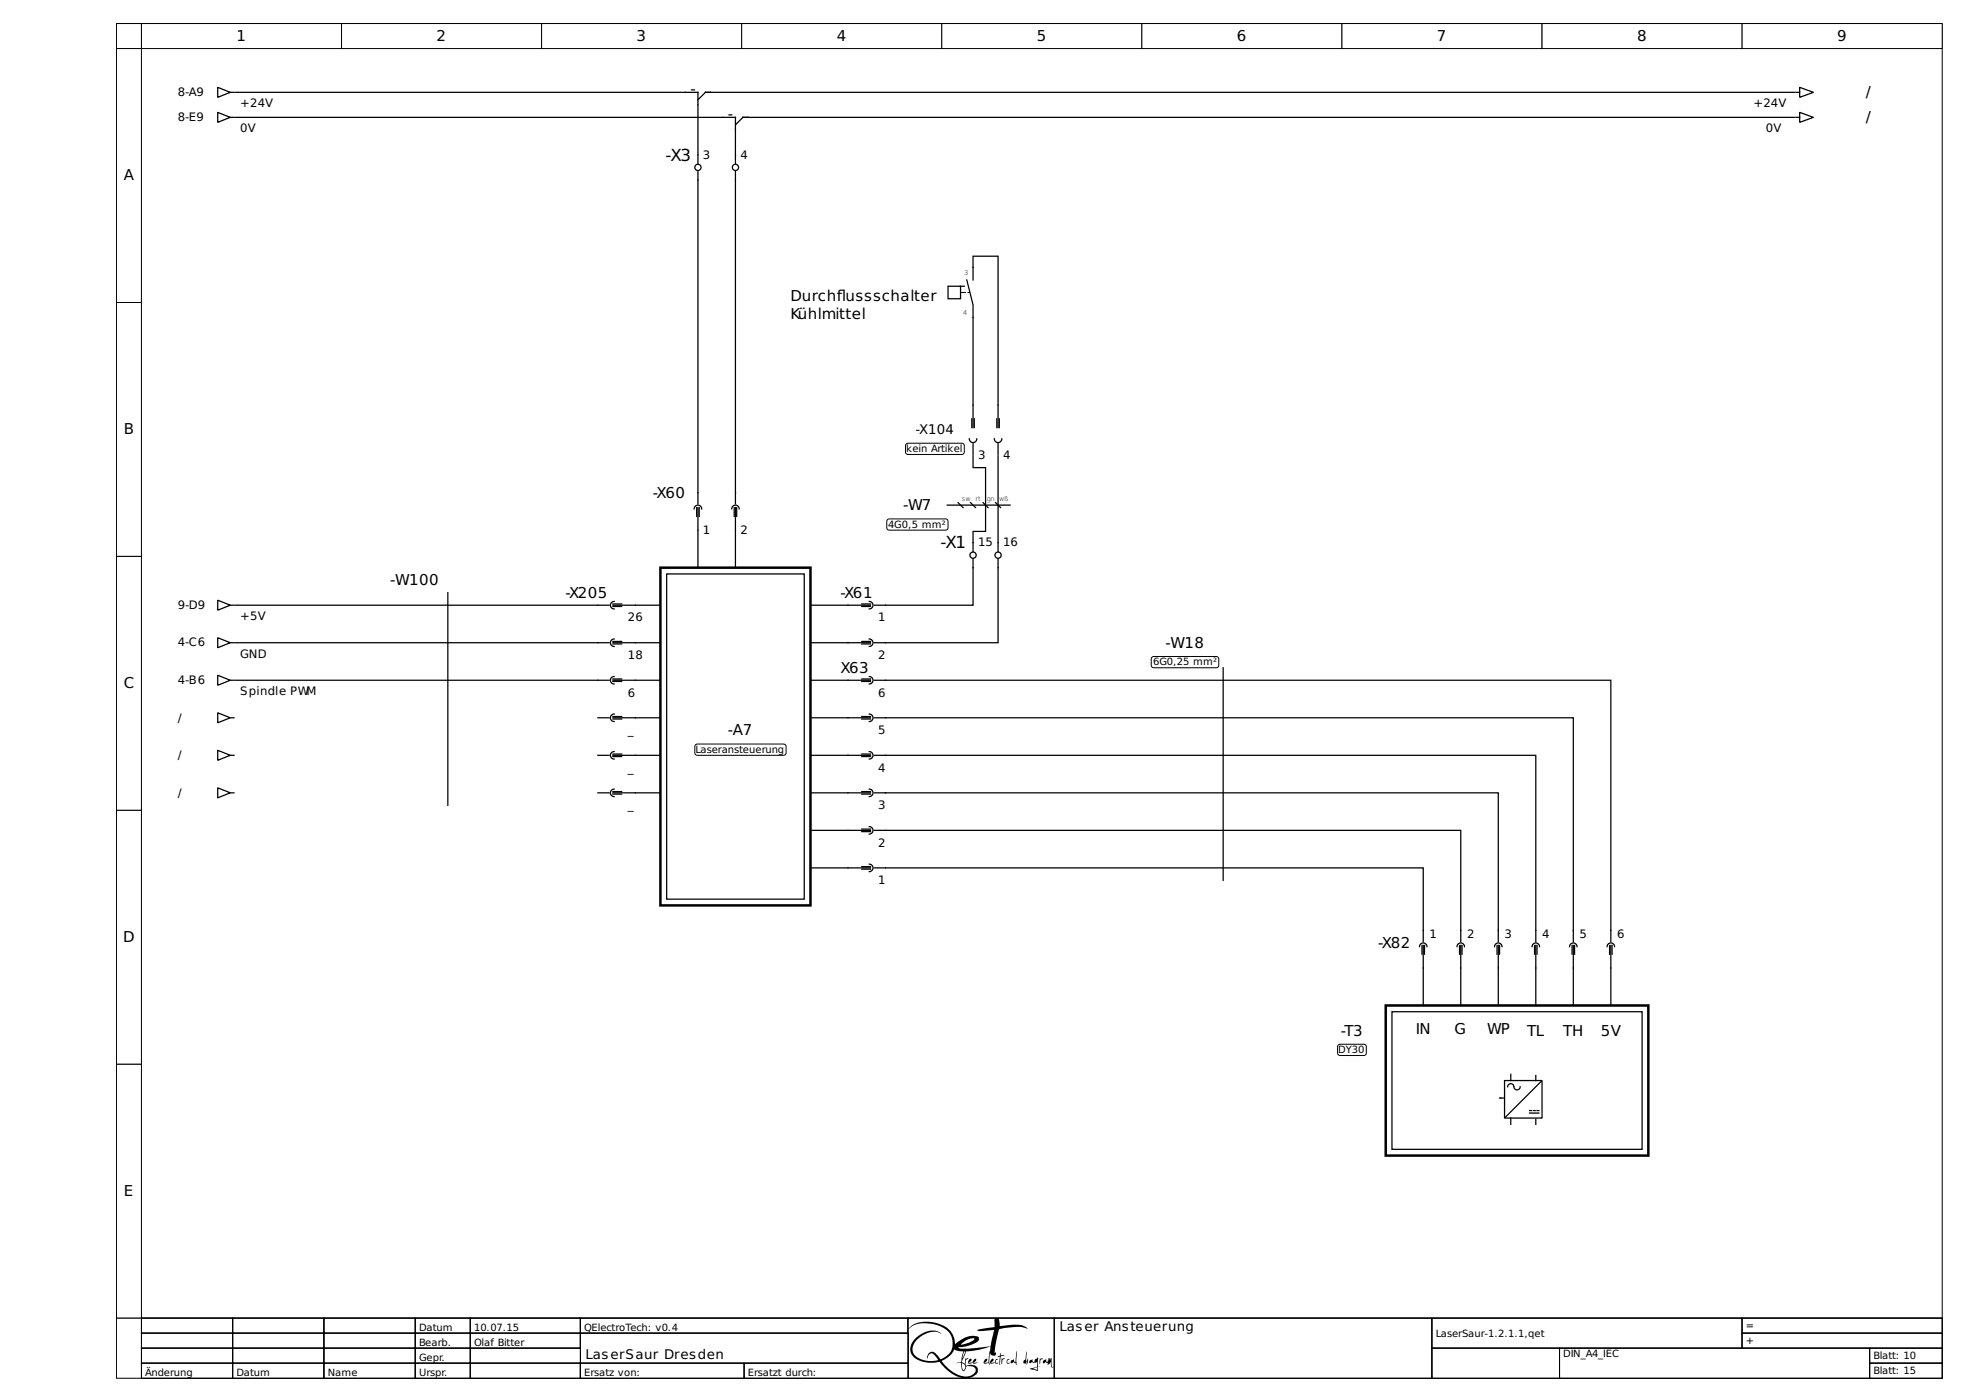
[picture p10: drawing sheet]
<svg xmlns="http://www.w3.org/2000/svg" width="420mm" height="297mm" viewBox="0 0 420 297" stroke-linecap="round" stroke-linejoin="round" font-family="sans-serif">
<path d="M24.9 5h390v276.5h-390z" fill="none" stroke="#000" stroke-width=".21"/>
<g fill="#fff" stroke="#000" stroke-width=".21">
<path d="M24.9 5h5.3v5.4h-5.3z"/>
<path d="M30.2 5h42.8v5.4h-42.8z"/>
<path d="M73 5h42.7v5.4h-42.7z"/>
<path d="M115.7 5h42.7v5.4h-42.7z"/>
<path d="M158.4 5h42.8v5.4h-42.8z"/>
<path d="M201.2 5h42.7v5.4h-42.7z"/>
<path d="M243.9 5h42.7v5.4h-42.7z"/>
<path d="M286.6 5h42.8v5.4h-42.8z"/>
<path d="M329.4 5h42.7v5.4h-42.7z"/>
<path d="M372.1 5h42.8v5.4h-42.8z"/>
<path d="M24.9 10.4h5.3v54.2h-5.3z"/>
<path d="M24.9 64.6h5.3v54.2h-5.3z"/>
<path d="M24.9 118.8h5.3v54.2h-5.3z"/>
<path d="M24.9 173h5.3v54.3h-5.3z"/>
<path d="M24.9 227.3h5.3v54.2h-5.3z"/>
<path d="M24.9 281.5h390v12.8h-390z"/>
<path d="M30.2 281.5h19.5v3.2h-19.5z"/>
</g>
<path d="M30.2 281.5h19.5v3.2h-19.5z" fill="none" stroke="#000" stroke-width=".21"/>
<path d="M49.7 281.5h19.5v3.2h-19.5z" fill="#fff" stroke="#000" stroke-width=".21"/>
<path d="M49.7 281.5h19.5v3.2h-19.5z" fill="none" stroke="#000" stroke-width=".21"/>
<path d="M69.2 281.5h19.5v3.2h-19.5z" fill="#fff" stroke="#000" stroke-width=".21"/>
<path d="M69.2 281.5h19.5v3.2h-19.5z" fill="none" stroke="#000" stroke-width=".21"/>
<path d="M88.7 281.5h11.8v3.2h-11.8z" fill="#fff" stroke="#000" stroke-width=".21"/>
<path d="M88.7 281.5h11.8v3.2h-11.8z" fill="none" stroke="#000" stroke-width=".21"/>
<path d="M100.5 281.5h23.5v3.2h-23.5z" fill="#fff" stroke="#000" stroke-width=".21"/>
<path d="M100.5 281.5h23.5v3.2h-23.5z" fill="none" stroke="#000" stroke-width=".21"/>
<path d="M124 281.5h70v3.2h-70z" fill="#fff" stroke="#000" stroke-width=".21"/>
<path d="M124 281.5h70v3.2h-70z" fill="none" stroke="#000" stroke-width=".21"/>
<path d="M194 281.5h31.2v12.8h-31.2z" fill="#fff" stroke="#000" stroke-width=".21"/>
<g fill="#000">
<path d="M207 290.3l.4-.2a.61 .61 0 0 1-.5 .9 .87 .87 0 0 0 1.2-.7l.4-.1a.76 .76 0 0 1-.6 .8l.9-.1-.7 .3-.4-.2-.8 .2-.1-.3zM211.8 290.3l.4-.1a.73 .73 0 0 1-.6 .8l.9-.1 .1-.4a.38 .38 0 0 1 .5-.3v.2h-.2l-.2 .2v.4h.6a.57 .57 0 0 1-.9 0l-.1 .1a.53 .53 0 0 1-.8-.1zM213.6 288.9l.2 .5 .5-.1 .3 .3h-.7a1.89 1.89 0 0 0-.3 1.7l-.1 .2 .1-1.8h-.5l.5-.2zM214 290l.1 .2 .3-.1 .2 .1a.69 .69 0 0 0-.5 1l-.1 .1zM215.2 290.3l.2-.1 .2 .1a.42 .42 0 0 0-.4 .3 .42 .42 0 0 0 .1 .4l.5-.1a.44 .44 0 0 1-.6 .3 .44 .44 0 0 1-.1-.7zM217.2 288.6l-.1 1.9 .1 .9-.7-.6-.4 .3-.2-.2v-.3l.6-.4 .1 .4 .3 .3zM219.3 288.6l-.1 2.1 .4-.6v.9l-.1 .2-.1-.6-.1 .8-.4-.3a.41 .41 0 0 1-.3-.4 .41 .41 0 0 1 .4-.4zM222.2 290v.2l.3-.1 .3 .1-.5 .2-.2 .9zM223 290.4l.4-.2 .1 .5 .3 .2 .1-.8 .1 .7 .2-.8 .1 .5 .3-.5 .1 1.7 .1 .2 .3-.1-.5 .2-.2-1.2-.2 .4-.1-.1-.2 .3-.1-.3-.5-.3-.5 .3v-.5z"/>
<path d="M207 290.3l-.2 .8 .3 .1 .6-.2a.83 .83 0 0 0 1.2-.1l-.8 .1-.1-.1a.53 .53 0 0 0 .4-.8l-.3 .2a.88 .88 0 0 1-1.2 .7l.6-.6-.1-.3zM207 290.3l.2-.1h.3l-.1 .4-.5 .3 .2 .1 .6-.1 .5-.7h.3a.62 .62 0 0 1-.5 .7l.1 .1 .7-.1-.7 .3-.3-.2-.9 .2-.1-.3z"/>
<path d="M211.8 290.3l-.3 .7a.87 .87 0 0 0 1 0l.4 .2 .4-.2h-.6v-.4l.2-.2h.3l-.1-.2a.46 .46 0 0 0-.6 .5v.2l-.9 .1a.66 .66 0 0 0 .5-.9zM211.9 290.2h.3a.76 .76 0 0 1-.6 .8h.2a.65 .65 0 0 0 .9-.6l.3-.2 .2 .1-.3 .1-.2 .6h.6a.49 .49 0 0 1-.8 0l-.2 .1a.53 .53 0 0 1-.8-.1z"/>
<path d="M194.5 283.3l-.5 .7 .8-.8 1.4-.5 1.4-.1 1.4 .1a6.3 6.3 0 0 1 3.7 1.8l.3 .4a3.5 3.5 0 0 1-1.2 4.9l-.9 .5-1.1-1.3a1.08 1.08 0 0 0-1.3-.1 1.08 1.08 0 0 0-.4 1.2 .92 .92 0 0 1 .7-1 .92 .92 0 0 1 1.1 .6l.5 .7a5.1 5.1 0 0 1-5.2-1.2l-.3-.9 .2-1a4.1 4.1 0 0 1 1.9-2.1l1.1-.5 1-.3h.9l1.1 .4-1.2-.6a4.9 4.9 0 0 0-4 1.3 2.72 2.72 0 0 0-.2 4.7 6 6 0 0 0 3.1 .8l1.9-.2 1.6 1.8a5 5 0 0 0 5.2 1.5l.8-.4 .5-.5a1.19 1.19 0 0 0-.1-1.3 1.19 1.19 0 0 0-1.3-.4l-1 .2-.1-1.1 .2-.3 .3-.1-.1-.2-.4 .2-.1-.1-.1 1.1-.6-.3 .9-2.3 2.8-.4 2.4-.7-.5 3.4-.8 .1 .5-.4 .1-.3-.1-.2-.5 .3-.2 .5v.2l.4 .1 .6-.2 .3 .4h.1l-.2-.7 .2-1.8 .2 .4 .6 .2a.4 .4 0 0 0 .5-.4l-.1-.3-.2 .1v-.7l.9-4.3 1.3-.3 2.9-.3 1.9 .4a1.04 1.04 0 0 0-1-.6l-2.2-.2-2.7 .3-.3-1.6a.53 .53 0 0 0-.7 0 .53 .53 0 0 0-.2 .6v1.2l-3.7 .6 .7 .3 2.9-.3-.7 3.5-5.6 .5a1.33 1.33 0 0 1-1.3-.3l1.4-.1 2.1-.7 .8-.6 .1-.7-.8-.3-1.7 .1-1.5 .8-1.1 .9-.2-1.2a5.5 5.5 0 0 0-5.3-3.6h-1.3l-1.3 .2zM194.5 283.3a6.6 6.6 0 0 1 6.2-.5l1.1 .5a4.5 4.5 0 0 1 2.2 3.8l.2-.2a4.8 4.8 0 0 1 4.7-1.4l.2 .1a1.01 1.01 0 0 1-.9 1.2 7.9 7.9 0 0 1-3.2 .9h-.3l.5 .3h1.4l5-.5 .7-3.5-2.9 .3-.7-.3 3.8-.6-.1-1.6 .2-.3h.5l.3 .2 .2 1.5 2.7-.3a4 4 0 0 1 3.1 .7l.1 .1-1.4-.3h-.8l-3.7 .4a4.9 4.9 0 0 0-.8 2.6l-.3 2.3v.3l.2-.2v.3l-.2 .4a.66 .66 0 0 1-1-.6l-.1 .5a2.81 2.81 0 0 0 .1 2h-.2l-.2-.4-.6 .2-.4-.1v-.2l.2-.5 .5-.3 .1 .2-.1 .3-.5 .4 .8-.1 .5-3.4-2.4 .7-2.8 .4-.9 2.2 .6 .4 .1-1.1 .1 .1 .5-.1v.1l-.5 .3-.1 .8 .2 .4a2.39 2.39 0 0 1 1.9-.1l.5 .5 .1 .5-.1 .6-.5 .5-1.3 .5h-1.9a10.2 10.2 0 0 1-4.4-3.4l-.4 .1a6.8 6.8 0 0 1-3.9-.3l-1-.6-.5-.6-.4-.6-.1-.8a5 5 0 0 1 4-3.8h1.5l1.2 .6a3.3 3.3 0 0 0-3.8 .2 3.6 3.6 0 0 0-2.3 3.8 3.3 3.3 0 0 0 2.3 1.7l1.7 .2 1.4-.3-.8-1-.5-.4-.7 .3-.3 .8-.1-.1a1.2 1.2 0 0 1 1.3-1.3l.8 .6 .8 .9h.2l1-.6 .8-.7 .5-.9 .1-.9a4 4 0 0 0-3.4-4.2l-1.1-.2a5.2 5.2 0 0 0-5 1.2zM205.3 287.1l1.4-1.1 1-.2 .5 .1a4.8 4.8 0 0 1-2.9 1.2zM205.3 287.1h.4l1.3-.4 1.2-.8-.5-.1-1 .2zM201.1 290.6a5.3 5.3 0 0 0 2.7-2.3v-.1a2.42 2.42 0 0 0 1.8 .4h.2l-.5 2.3h-.8l-.3 .3 .6-.2h.5a1.65 1.65 0 0 0 .5 1.8l.3-.3 .2-.4a.98 .98 0 0 1 1.4-.3 .9 .9 0 0 1 .7 .8 .9 .9 0 0 1-.6 .9l-.4 .3a5.4 5.4 0 0 1-5.5-2.2zM201.1 290.6a8.4 8.4 0 0 0 3.8 3.1 2.57 2.57 0 0 0 3.5-1 1.39 1.39 0 0 0-1.9-.9l-.4 .7-.4 .3-.3-.5-.1-1.3h-.5l-.6 .2a1.05 1.05 0 0 1 1.1-.3l.5-2.3-1.2-.1-.8-.3a4 4 0 0 1-2.4 2.3zM206 288.6h.2l-.1 .2-.5 1.3zM206 288.6l-.4 1.5 .5-1.3 .1-.2zM205.5 291.1l.6 .4 .1 .5a.39 .39 0 0 1-.1 .4 .39 .39 0 0 1-.5 .1zM205.5 291.1a1.36 1.36 0 0 0 .4 1.5l.3-.7a.84 .84 0 0 0-.7-.8z"/>
<path d="M194.5 283.3l-.5 .6 .1-.1a5.9 5.9 0 0 1 5.6-1 4.2 4.2 0 0 1 3.8 4.3 3.4 3.4 0 0 1-2.7 3.1l-1-1.2a1.06 1.06 0 0 0-1.3-.1 1.06 1.06 0 0 0-.4 1.2 .92 .92 0 0 1 .7-1 .92 .92 0 0 1 1.1 .6 .69 .69 0 0 1 .4 .8 5.3 5.3 0 0 1-5.1-1.3 2.77 2.77 0 0 1 1.2-3.6 4 4 0 0 1 4.7-.8 3.4 3.4 0 0 0-4.4 .1 3.5 3.5 0 0 0-2 4.2 5 5 0 0 0 4.9 1.9l1.1-.2a7.9 7.9 0 0 0 5.7 3.5 2.66 2.66 0 0 0 2.5-1.4 1.2 1.2 0 0 0-1.5-1.4l-1 .2-.1-.2v-1l.5-.3v-.1h-.6l-.1 1.1-.6-.3 .9-2.3 2.8-.4 2.4-.7-.1 1a1.4 1.4 0 0 0-.3 1.3l-.1 1.1-.8 .1 .5-.4 .1-.3-.2-.2-.4 .3-.2 .7 .4 .1 .6-.2 .2 .4h.2a3.5 3.5 0 0 1 0-2.5 .65 .65 0 0 0 .5 .6 .65 .65 0 0 0 .8-.4v-.3l-.3 .2v-.2v-.9l.9-4a10.9 10.9 0 0 1 6.1-.2 3.7 3.7 0 0 0-3.2-.8l-2.7 .3-.2-1.3a.52 .52 0 0 0-.6-.4 .52 .52 0 0 0-.4 .7v1.2l-3.7 .6 .7 .3 2.9-.3-.7 3.5a24.3 24.3 0 0 1-6.6 .5l-.3-.3h.3a7.1 7.1 0 0 0 4-1.4l.1-.5-.2-.3a5 5 0 0 0-4.9 1.6 4.6 4.6 0 0 0-3.8-4.5 6.4 6.4 0 0 0-5.7 .7zM205.4 287a2.7 2.7 0 0 1 2.8-1.1 4.8 4.8 0 0 1-3 1.2zM201.1 290.6a4.9 4.9 0 0 0 2.7-2.4l.8 .3 1.2 .1-.5 2.3h-.8l-.3 .3 .6-.2h.5a1.66 1.66 0 0 0 .5 1.8l.3-.3 .3-.7a1.77 1.77 0 0 1 2 .6 1.9 1.9 0 0 1-2.4 1.5 7.7 7.7 0 0 1-4.9-3.3zM205.9 288.7l.3-.1-.6 1.5zM205.5 291.1a.77 .77 0 0 1 .7 .7 .77 .77 0 0 1-.5 .8l-.2-.6z"/>
<path d="M213.6 288.9v.6l-.5 .2h.5l-.1 1.5 .1 .3 .2-1.8 .8-.1-.3-.3-.6 .1zM213.6 288.9l.1 .5 .6-.1 .3 .3a.59 .59 0 0 0-.9 .3l-.1 1.6v-1.8h-.5l.5-.2z"/>
<path d="M214 290v1.3l.1-.9 .5-.3h-.2l-.3 .1zM214 290l.1 .2 .3-.1h.2a.72 .72 0 0 0-.5 1l-.1 .2z"/>
<path d="M215.1 290.3l-.1 .7 .5 .2 .3-.3-.5 .1-.2-.1 .2-.5h.3v-.2zM215.2 290.3l.4-.1v.2h-.3l-.2 .5 .2 .1 .5-.1-.3 .3-.5-.2z"/>
<path d="M217.2 288.6l-.3 2.3a.44 .44 0 0 1-.4-.7l-.1 .2a.36 .36 0 0 0-.5 .3 .36 .36 0 0 0 .3 .4l.3-.3 .4 .3 .2 .3h.2l-.2-.4 .1-.1-.1-.2zM217.2 288.6l-.1 2.1 .1 .2-.1 .1 .2 .4-.8-.6-.3 .3a.38 .38 0 0 1-.3-.5 .38 .38 0 0 1 .5-.2l.1-.2 .1 .6 .3 .1z"/>
<path d="M219.3 288.6l-.2 1.2a.55 .55 0 0 1-.5 .8v.5h.4l.3 .3 .1-.8 .1 .6 .1-1.1-.4 .6zM219.3 288.6l-.1 2.1 .4-.6v.8l-.1 .3-.1-.6-.1 .8-.2-.2a.45 .45 0 0 1-.5-.5 .45 .45 0 0 1 .4-.4z"/>
<path d="M220 290.5l-.2 .4 .2 .2 .4-.3 .4 .2 .7-.2v1.1l-1.4 .3v.1l1.6 .5v-.9l.5-.2-.5 .1v-1.9h-.1l-.1 .3h-.4l-.1 .7-.4-.1-.1-.6zM220 290.5l.5-.3 .1 .6 .3 .1a.63 .63 0 0 1 .6-.7l.2-.3v1.9l.5-.1-.5 .2v.9l-1.7-.5 1.5-.4v-1.1l-.7 .2-.4-.2-.4 .3-.2-.2zM220.6 292.3l.9-.3v.5zM220.6 292.3l.9 .2v-.5z"/>
<path d="M220.1 290.4l-.2 .2v.5l.5-.3 .4 .2 .7-.2v1.1l-1.5 .4 1.7 .5v-.9l.4-.2-.4 .1v-1.9l-.2 .3a.64 .64 0 0 0-.6 .7l-.3-.1-.1-.6zM220.6 292.3l.9-.3v.5z"/>
<path d="M222.2 290l-.1 1.3 .2-.9 .5-.2-.3-.1-.3 .1zM222.2 290v.2l.3-.1 .3 .1-.5 .2-.2 .9z"/>
<path d="M223 290.4l-.2 .5 .1 .2 .5-.3 .4 .3v.4l.3-.4 .1 .1 .2-.4 .2 1.2 .5-.2-.3 .1-.1-.2-.1-1.7-.3 .5-.1-.5-.2 .8-.1-.8-.1 .9a.49 .49 0 0 1-.4-.7zM223 290.4l.4-.2 .1 .6 .3 .1 .1-.9 .1 .8 .2-.8 .1 .5 .3-.5 .1 1.7 .1 .2 .3-.1-.5 .2-.2-1.2-.2 .4-.1-.1-.3 .4v-.4l-.4-.3-.5 .3-.1-.2z"/>
</g>
<path d="M194 281.5h31.2v12.8h-31.2z" fill="none" stroke="#000" stroke-width=".21"/>
<path d="M225.2 281.5h80.7v12.8h-80.7z" fill="#fff" stroke="#000" stroke-width=".21"/>
<path d="M225.2 281.5h80.7v12.8h-80.7z" fill="none" stroke="#000" stroke-width=".21"/>
<path d="M305.9 281.5h66.2v6.4h-66.2z" fill="#fff" stroke="#000" stroke-width=".21"/>
<path d="M305.9 281.5h66.2v6.4h-66.2z" fill="none" stroke="#000" stroke-width=".21"/>
<path d="M372.1 281.5h42.8v3.2h-42.8z" fill="#fff" stroke="#000" stroke-width=".21"/>
<path d="M372.1 281.5h42.8v3.2h-42.8z" fill="none" stroke="#000" stroke-width=".21"/>
<path d="M30.2 284.7h19.5v3.2h-19.5z" fill="#fff" stroke="#000" stroke-width=".21"/>
<path d="M30.2 284.7h19.5v3.2h-19.5z" fill="none" stroke="#000" stroke-width=".21"/>
<path d="M49.7 284.7h19.5v3.2h-19.5z" fill="#fff" stroke="#000" stroke-width=".21"/>
<path d="M49.7 284.7h19.5v3.2h-19.5z" fill="none" stroke="#000" stroke-width=".21"/>
<path d="M69.2 284.7h19.5v3.2h-19.5z" fill="#fff" stroke="#000" stroke-width=".21"/>
<path d="M69.2 284.7h19.5v3.2h-19.5z" fill="none" stroke="#000" stroke-width=".21"/>
<path d="M88.7 284.7h11.8v3.2h-11.8z" fill="#fff" stroke="#000" stroke-width=".21"/>
<path d="M88.7 284.7h11.8v3.2h-11.8z" fill="none" stroke="#000" stroke-width=".21"/>
<path d="M100.5 284.7h23.5v3.2h-23.5z" fill="#fff" stroke="#000" stroke-width=".21"/>
<path d="M100.5 284.7h23.5v3.2h-23.5z" fill="none" stroke="#000" stroke-width=".21"/>
<path d="M124 284.7h70v6.4h-70z" fill="#fff" stroke="#000" stroke-width=".21"/>
<path d="M124 284.7h70v6.4h-70z" fill="none" stroke="#000" stroke-width=".21"/>
<path d="M372.1 284.7h42.8v3.2h-42.8z" fill="#fff" stroke="#000" stroke-width=".21"/>
<path d="M372.1 284.7h42.8v3.2h-42.8z" fill="none" stroke="#000" stroke-width=".21"/>
<path d="M30.2 287.9h19.5v3.2h-19.5z" fill="#fff" stroke="#000" stroke-width=".21"/>
<path d="M30.2 287.9h19.5v3.2h-19.5z" fill="none" stroke="#000" stroke-width=".21"/>
<path d="M49.7 287.9h19.5v3.2h-19.5z" fill="#fff" stroke="#000" stroke-width=".21"/>
<path d="M49.7 287.9h19.5v3.2h-19.5z" fill="none" stroke="#000" stroke-width=".21"/>
<path d="M69.2 287.9h19.5v3.2h-19.5z" fill="#fff" stroke="#000" stroke-width=".21"/>
<path d="M69.2 287.9h19.5v3.2h-19.5z" fill="none" stroke="#000" stroke-width=".21"/>
<path d="M88.7 287.9h11.8v3.2h-11.8z" fill="#fff" stroke="#000" stroke-width=".21"/>
<path d="M88.7 287.9h11.8v3.2h-11.8z" fill="none" stroke="#000" stroke-width=".21"/>
<path d="M100.5 287.9h23.5v3.2h-23.5z" fill="#fff" stroke="#000" stroke-width=".21"/>
<path d="M100.5 287.9h23.5v3.2h-23.5z" fill="none" stroke="#000" stroke-width=".21"/>
<path d="M305.9 287.9h27.2v6.4h-27.2z" fill="#fff" stroke="#000" stroke-width=".21"/>
<path d="M305.9 287.9h27.2v6.4h-27.2z" fill="none" stroke="#000" stroke-width=".21"/>
<path d="M333.1 287.9h66.3v6.4h-66.3z" fill="#fff" stroke="#000" stroke-width=".21"/>
<path d="M333.1 287.9h66.3v6.4h-66.3z" fill="none" stroke="#000" stroke-width=".21"/>
<path d="M399.4 287.9h15.5v3.2h-15.5z" fill="#fff" stroke="#000" stroke-width=".21"/>
<path d="M399.4 287.9h15.5v3.2h-15.5z" fill="none" stroke="#000" stroke-width=".21"/>
<path d="M30.2 291.1h19.5v3.2h-19.5z" fill="#fff" stroke="#000" stroke-width=".21"/>
<path d="M30.2 291.1h19.5v3.2h-19.5z" fill="none" stroke="#000" stroke-width=".21"/>
<path d="M49.7 291.1h19.5v3.2h-19.5z" fill="#fff" stroke="#000" stroke-width=".21"/>
<path d="M49.7 291.1h19.5v3.2h-19.5z" fill="none" stroke="#000" stroke-width=".21"/>
<path d="M69.2 291.1h19.5v3.2h-19.5z" fill="#fff" stroke="#000" stroke-width=".21"/>
<path d="M69.2 291.1h19.5v3.2h-19.5z" fill="none" stroke="#000" stroke-width=".21"/>
<path d="M88.7 291.1h11.8v3.2h-11.8z" fill="#fff" stroke="#000" stroke-width=".21"/>
<path d="M88.7 291.1h11.8v3.2h-11.8z" fill="none" stroke="#000" stroke-width=".21"/>
<path d="M100.5 291.1h23.5v3.2h-23.5z" fill="#fff" stroke="#000" stroke-width=".21"/>
<path d="M100.5 291.1h23.5v3.2h-23.5z" fill="none" stroke="#000" stroke-width=".21"/>
<path d="M124 291.1h35v3.2h-35z" fill="#fff" stroke="#000" stroke-width=".21"/>
<path d="M124 291.1h35v3.2h-35z" fill="none" stroke="#000" stroke-width=".21"/>
<path d="M159 291.1h35v3.2h-35z" fill="#fff" stroke="#000" stroke-width=".21"/>
<path d="M159 291.1h35v3.2h-35z" fill="none" stroke="#000" stroke-width=".21"/>
<path d="M399.4 291.1h15.5v3.2h-15.5z" fill="#fff" stroke="#000" stroke-width=".21"/>
<path d="M193.5 94.9l.5-.3h11.4l.5 .3 .1 1.6-.1 .3-.5 .2h-11.4h-.3l-.3-.5zM189.5 111.1l.5-.3h12l.4 .3 .1 1.6-.1 .2-.4 .3h-12l-.3-.1-.3-.4zM148.7 159l18.7-.1 .4 .3 .1 1.6-.1 .2-.4 .3h-18.5l-.2-.1-.3-.4v-1.4zM246 140.5l.4-.3h13.4l.5 .3v1.6v.2l-.5 .3h-13.4l-.4-.3-.1-.2zM286 223.1h5.6l.3 .4-.1 1.6-.5 .3-5.3-.1-.3-.4v-1.4zM399.4 291.1h15.5v3.2h-15.5z" fill="none" stroke="#000" stroke-width=".21"/>
<g fill="none" stroke="#000" stroke-width=".27">
<path d="M46.5 18.7l2.7 1-2.7 1.1zM49.2 19.7h.8M50.2 19.7h98.9v15.2M383.3 19.7h-232.6l-1.6 1.6M383.6 19.7h.8M384.4 18.7l3 1-3 1.1zM46.5 24l2.7 1.1-2.7 1zM49.2 25.1h.8M50.2 25.1h106.9v9.8M149.1 36.5v71.1M157.1 36.5v71.1M383.3 25.1h-224.6l-1.6 1.6"/>
<path d="M383.6 25.1h.8M384.4 24l3 1.1-3 1zM206.5 59.8l1.3 5.3v26.2M207.8 59.8v-5.1h5.4v36.6M202.5 61.1h2.7v2.7h-2.7zM205.2 61.1h.8M207 93.7a.8 .8 0 0 0 .7 .8M207.6 89.4v1.9M207.8 97.5v2.4h2.7v13.6h-2.7v4.3M207.8 94.8v2.4M208.1 89.4v1.9M208.6 93.7a.8 .8 0 0 1-.7 .8"/>
<path d="M212.4 93.7a.8 .8 0 0 0 .7 .8M212.9 89.4v1.9M213.2 97.5v20.3M213.2 94.8v2.4M213.5 89.4v1.9M214 93.7a.8 .8 0 0 1-.7 .8M148.3 108.7a.8 .8 0 0 1 .8-.8 .8 .8 0 0 1 .8 .8M148.8 108.4v1.9M149.1 108.4v12.8M149.3 108.4v1.9M156.3 108.7a.8 .8 0 0 1 .8-.8 .8 .8 0 0 1 .8 .8M156.8 108.4v1.9"/>
<path d="M157.1 108.4v12.8M157.4 108.4v1.9M202.3 107.9h13.5M204.6 107.3l1.1 1.1M207.3 107.3l1.1 1.1M207.8 119.4v9.8h-21.1M210 107.3l1.1 1.1M212.6 107.3l1.1 1.1M213.2 119.4v17.9h-26.5M46.5 128.2l2.7 1-2.7 1.1zM46.5 136.2l2.7 1.1-2.7 1zM49.2 137.3h.8"/>
<path d="M49.2 129.2h.8M95.7 126.6v45.4M130.1 137.3h-79.9M130.1 129.2h-79.9M130.9 129.2h10.2M130.9 137.3h10.2M130.9 137h1.9M130.9 137.5h1.9M130.9 129h1.9M130.9 129.5h1.9M131.2 128.4a.8 .8 0 0 0-.8 .8 .8 .8 0 0 0 .8 .8M131.2 136.4a.8 .8 0 0 0-.8 .9 .8 .8 0 0 0 .8 .8"/>
<path d="M142.4 122.6h29.4v69.4h-29.4zM173.1 129.2h12.8M173.1 137.3h12.8M184.1 137h1.8M184.1 137.5h1.8M184.1 129h1.8M184.1 129.5h1.8M185.7 136.4a.8 .8 0 0 1 .8 .9 .8 .8 0 0 1-.8 .8M185.7 128.4a.8 .8 0 0 1 .8 .8 .8 .8 0 0 1-.8 .8M46.5 144.2l2.7 1.1-2.7 1zM46.5 152.2l2.7 1.1-2.7 1zM49.2 145.3h.8"/>
<path d="M49.2 153.3h.8M50.2 145.3h79.9M127.7 153.3h2.4M130.9 153.3h10.2M130.9 145.3h10.2M130.9 145.5h1.9M130.9 145h1.9M130.9 153.5h1.9M130.9 153h1.9M131.2 144.5a.8 .8 0 0 0-.8 .8 .8 .8 0 0 0 .8 .8M131.2 152.5a.8 .8 0 0 0-.8 .8 .8 .8 0 0 0 .8 .8M173.1 145.3h12.8"/>
<path d="M184.1 145.5h1.8M184.1 145h1.8M184.1 153.5h1.8M184.1 153h1.8M185.7 144.5a.8 .8 0 0 1 .8 .8 .8 .8 0 0 1-.8 .8M185.7 152.5a.8 .8 0 0 1 .8 .8 .8 .8 0 0 1-.8 .8M185.9 153.3h-12.8M186.7 153.3h149.4v47.8M186.7 145.3h157.4v55.8M261.3 142.6v45.4M46.5 160.2l2.7 1.1-2.7 1.1zM46.5 168.2l2.7 1.1-2.7 1.1z"/>
<path d="M49.2 161.3h.8M49.2 169.3h.8M127.7 161.3h2.4M127.7 169.3h2.4M130.9 169.3h10.2M130.9 161.6h1.9M130.9 161h1.9M130.9 169.6h1.9M130.9 169h1.9M131.2 160.5a.8 .8 0 0 0-.8 .8 .8 .8 0 0 0 .8 .8M131.2 168.5a.8 .8 0 0 0-.8 .8 .8 .8 0 0 0 .8 .8M141.1 161.3h-10.2"/>
<path d="M173.1 161.3h12.8M173.1 177.3h12.8M184.1 161.6h1.8M184.1 161h1.8M184.1 169.6h1.8M184.1 169h1.8M184.1 177.1h1.8M184.1 177.6h1.8M185.7 168.5a.8 .8 0 0 1 .8 .8 .8 .8 0 0 1-.8 .8M185.7 160.5a.8 .8 0 0 1 .8 .8 .8 .8 0 0 1-.8 .8M185.7 176.5a.8 .8 0 0 1 .8 .8 .8 .8 0 0 1-.8 .8M185.9 169.3h-12.8"/>
<path d="M186.7 177.3h125.3v23.8M186.7 169.3h133.3v31.8M186.7 161.3h141.4v39.8M184.1 185.1h1.8M184.1 185.6h1.8M185.7 184.5a.8 .8 0 0 1 .8 .8 .8 .8 0 0 1-.8 .8M185.9 185.3h-12.8M186.7 185.3h117.3v15.8M297.3 216.1h53.5v29.3h-53.5zM303.2 202.2a.8 .8 0 0 1 .8-.8 .8 .8 0 0 1 .8 .8M303.7 201.9v1.9M304 201.9v12.8"/>
<path d="M304.3 201.9v1.9M311.2 202.2a.8 .8 0 0 1 .8-.8 .8 .8 0 0 1 .8 .8M311.8 201.9v1.9M312 201.9v12.8M312.3 201.9v1.9M319.2 202.2a.8 .8 0 0 1 .8-.8 .8 .8 0 0 1 .8 .8M319.8 201.9v1.9M320 201.9v12.8M320.3 201.9v1.9M327.2 202.2a.8 .8 0 0 1 .9-.8 .8 .8 0 0 1 .8 .8M327.8 201.9v1.9M328.1 201.9v12.8"/>
<path d="M328.3 201.9v1.9M335.3 202.2a.8 .8 0 0 1 .8-.8 .8 .8 0 0 1 .8 .8M335.8 201.9v1.9M336.1 201.9v12.8M336.3 201.9v1.9M343.3 202.2a.8 .8 0 0 1 .8-.8 .8 .8 0 0 1 .8 .8M343.8 201.9v1.9M344.1 201.9v12.8M344.3 201.9v1.9M320.3 234.5h.8M321.4 230.7h8v8.1h-8zM322.7 229.4v1.3"/>
<path d="M322.7 238.8v1.3M323.4 232a.67 .67 0 0 0-.7-.6 .67 .67 0 0 0-.7 .7M324.7 232.1a.67 .67 0 0 1-.6 .6 .67 .67 0 0 1-.7-.6M326.7 237.2h.4M326.7 237.7h2M327.5 237.2h.4M328.1 229.7v1M328.1 239v1.1M328.3 237.2h.4M329.3 230.9l-7.8 7.7"/>
<circle cx="149.1" cy="35.7" r=".67"/>
<circle cx="157.1" cy="35.7" r=".67"/>
<circle cx="207.8" cy="118.6" r=".67"/>
<circle cx="213.2" cy="118.6" r=".67"/>
</g>
<path d="M141.1 121.2h32v72.1h-32zM296 214.7h56.1v32.1h-56.1z" fill="none" stroke="#000" stroke-width=".53"/>
<path d="M205.2 62.5h1.8" fill="none" stroke="#000" stroke-width=".21" stroke-dasharray="1.1 .5"/>
<g font-size="3.6">
<text x="142.1" y="34.3">-X3</text>
<text x="200.9" y="117.1">-X1</text>
</g>
<g font-size="3.2">
<text x="50.5" y="8.8">1</text>
<text x="93.3" y="8.8">2</text>
<text x="136" y="8.8">3</text>
<text x="178.7" y="8.8">4</text>
<text x="221.5" y="8.8">5</text>
<text x="264.2" y="8.8">6</text>
<text x="306.9" y="8.8">7</text>
<text x="349.7" y="8.8">8</text>
<text x="392.4" y="8.8">9</text>
<text x="147.5" y="20">-</text>
<text x="398.6" y="20.8">/</text>
<text x="155.5" y="25.3">-</text>
<text x="398.6" y="26.1">/</text>
<text x="26.5" y="38.4">A</text>
<text x="168.8" y="64.3">Durchfussschalter</text>
<text x="178.7" y="64.3">l</text>
<text x="168.8" y="68.1">Kühlmittel</text>
<text x="26.5" y="92.7">B</text>
<text x="139.5" y="106.3">-X60</text>
<text x="192.9" y="108.9">-W7</text>
<text x="83.4" y="125">-W100</text>
<text x="120.8" y="127.6">-X205</text>
<text x="179.5" y="127.6">-X61</text>
<text x="179.5" y="143.7">X63</text>
<text x="249" y="138.3">-W18</text>
<text x="26.5" y="146.9">C</text>
<text x="155.5" y="157">-A7</text>
<text x="26.3" y="201.1">D</text>
<text x="294.4" y="202.4">-X82</text>
<text x="286.4" y="221.1">-T3</text>
<text x="302.4" y="220.9">IN</text>
<text x="310.7" y="220.9">G</text>
<text x="317.6" y="220.9">WP</text>
<text x="326.2" y="221.1">TL</text>
<text x="333.9" y="221.1">TH</text>
<text x="341.9" y="221.1">5V</text>
<text x="26.5" y="255.3">E</text>
</g>
<g font-size="2.9">
<text x="195.6" y="92.8">-X104</text>
<text x="226.3" y="284.2">Laser Ansteuerung</text>
<text x="125" y="290.3">LaserSaur Dresden</text>
</g>
<g font-size="2.5">
<text x="38" y="20.5">8-A9</text>
<text x="51.3" y="22.9">+24V</text>
<text x="374.5" y="22.9">+24V</text>
<text x="38" y="25.9">8-E9</text>
<text x="51.3" y="28.3">0V</text>
<text x="377.2" y="28.3">0V</text>
<text x="150.1" y="33.9">3</text>
<text x="158.2" y="33.9">4</text>
<text x="208.9" y="98">3</text>
<text x="214.3" y="98">4</text>
<text x="150.1" y="114">1</text>
<text x="158.2" y="114">2</text>
<text x="208.9" y="116.7">15</text>
<text x="214.3" y="116.7">16</text>
<text x="38" y="130">9-D9</text>
<text x="51.3" y="132.4">+5V</text>
<text x="134.1" y="132.7">26</text>
<text x="187.5" y="132.7">1</text>
<text x="38" y="138.1">4-C6</text>
<text x="51.3" y="140.5">GND</text>
<text x="134.1" y="140.7">18</text>
<text x="187.5" y="140.7">2</text>
<text x="38" y="146.1">4-B6</text>
<text x="51.3" y="148.5">Spindle PWM</text>
<text x="134.1" y="148.7">6</text>
<text x="187.5" y="148.7">6</text>
<text x="38" y="154.1">/</text>
<text x="134.1" y="156.8">_</text>
<text x="187.5" y="156.8">5</text>
<text x="38" y="162.1">/</text>
<text x="134.1" y="164.8">_</text>
<text x="187.5" y="164.8">4</text>
<text x="38" y="170.1">/</text>
<text x="134.1" y="172.8">_</text>
<text x="187.5" y="172.8">3</text>
<text x="187.5" y="180.8">2</text>
<text x="187.5" y="188.8">1</text>
<text x="305.3" y="200.3">1</text>
<text x="313.4" y="200.3">2</text>
<text x="321.4" y="200.3">3</text>
<text x="329.4" y="200.3">4</text>
<text x="337.4" y="200.3">5</text>
<text x="345.4" y="200.3">6</text>
</g>
<g font-size="2.1">
<text x="193.6" y="96.5">kein Artikel</text>
<text x="189.7" y="112.7">4G0,5 mm²</text>
<text x="246.3" y="142.1">6G0,25 mm²</text>
<text x="148.5" y="160.8">Laseransteuerung</text>
<text x="285.8" y="224.9">DY30</text>
<text x="89.5" y="284.2">Datum</text>
<text x="89.5" y="287.4">Bearb.</text>
<text x="101.3" y="284.2">10.07.15</text>
<text x="101.3" y="287.4">Olaf Bitter</text>
<text x="124.8" y="284.2">QElectroTech: v0.4</text>
<text x="306.7" y="285.5">LaserSaur-1.2.1.1,qet</text>
<text x="372.9" y="283.9">=</text>
<text x="372.9" y="287.1">+</text>
<text x="31" y="293.8">Änderung</text>
<text x="50.5" y="293.8">Datum</text>
<text x="70" y="293.8">Name</text>
<text x="89.5" y="290.6">Gepr.</text>
<text x="89.5" y="293.8">Urspr.</text>
<text x="124.8" y="293.8">Ersatz von:</text>
<text x="159.8" y="293.8">Ersatzt durch:</text>
<text x="333.9" y="289.8">DIN_A4_IEC</text>
<text x="400.2" y="290.3">Blatt: 10</text>
<text x="400.2" y="293.5">Blatt: 15</text>
</g>
<g font-size="1.4">
<text x="206" y="58.7">3</text>
<text x="205.7" y="67.3">4</text>
<text x="205.4" y="107.1">sw rt</text>
<text x="210.8" y="107.1">gn</text>
<text x="213.5" y="107.1">wß</text>
</g>
</svg>
